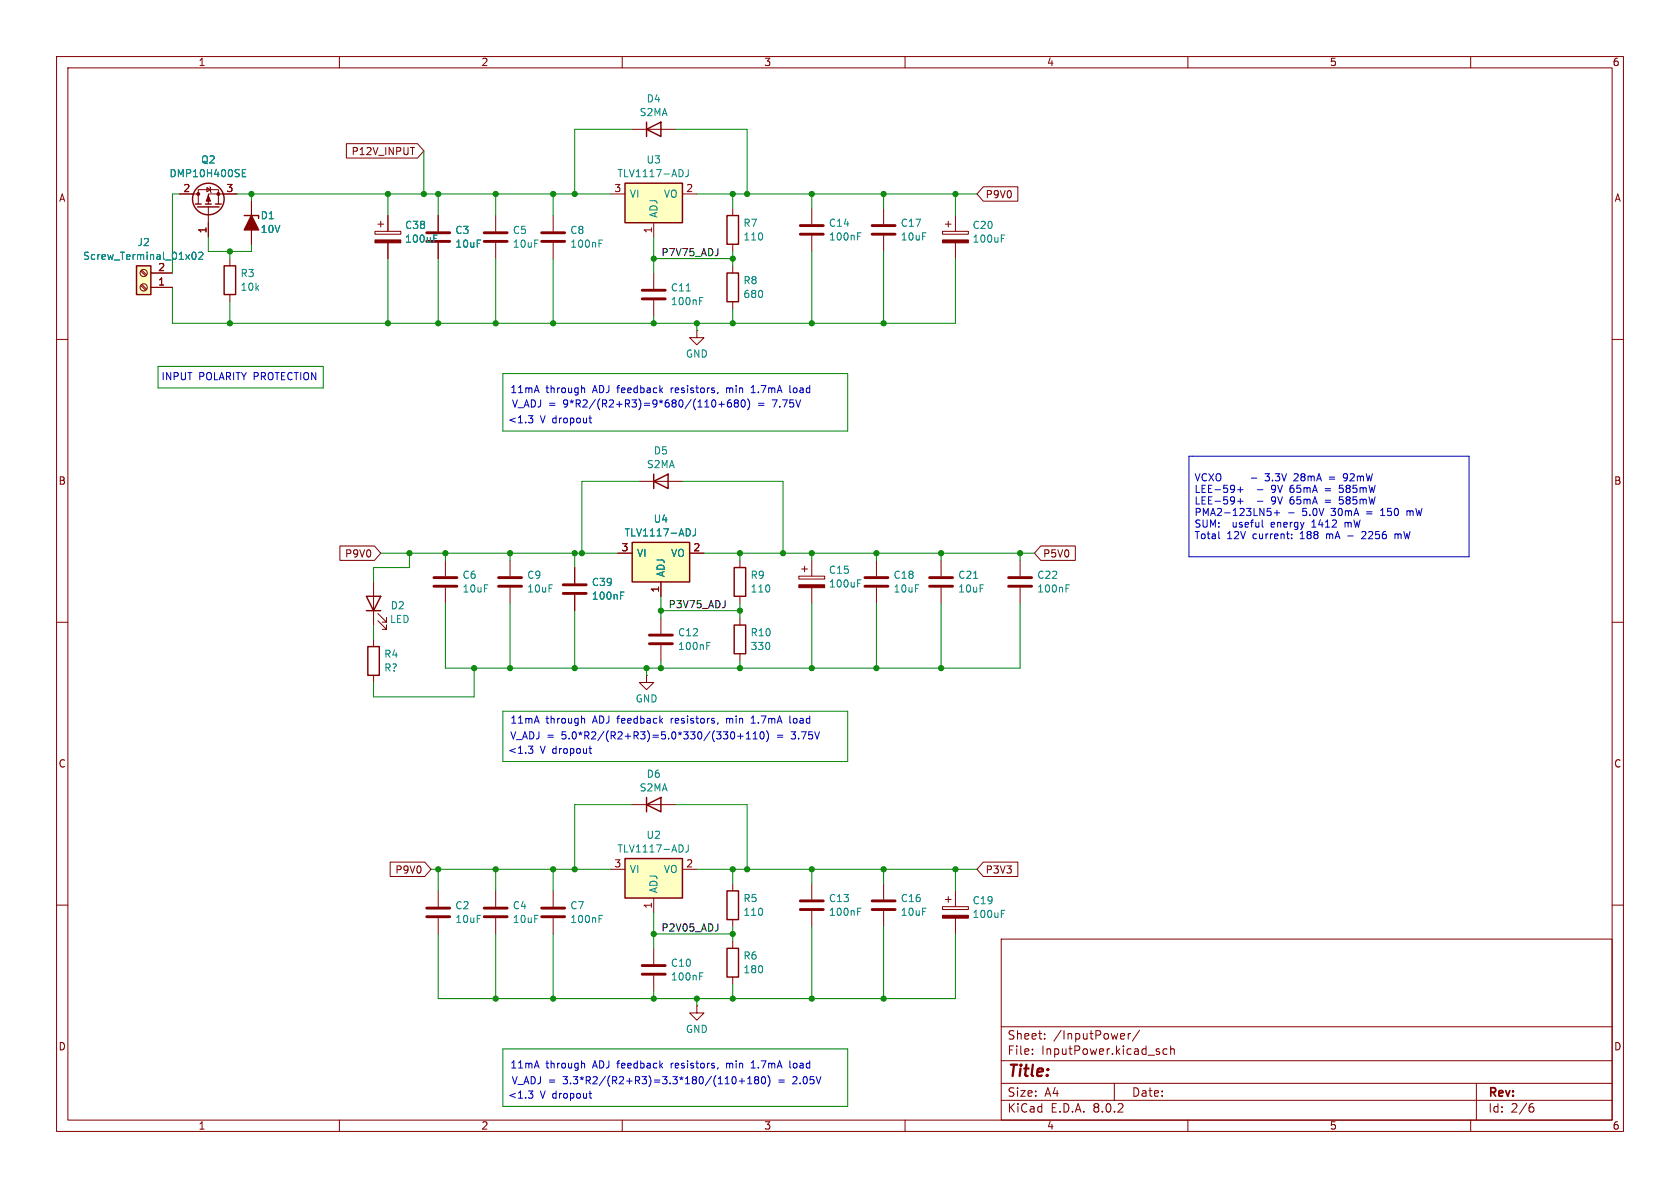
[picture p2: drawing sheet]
<svg xmlns="http://www.w3.org/2000/svg" width="297mm" height="210mm" viewBox="0 0 297 210" stroke-linecap="round" stroke-linejoin="round" font-family="sans-serif">
<g fill="none" stroke="#840000" stroke-width=".18">
<path d="M10 10h277v190h-277zM12 12h273v186h-273zM60 10v2M110 10v2M160 10v2M210 10v2M260 10v2M31.7 34.3h3.4M35.1 36.1v-2.6h3.5v2.6M36.6 33.1l.6 .4-.6 .4zM36.8 36.6v5.3M37.1 33l.1 .1v.8l.1 .1"/>
<path d="M41.9 34.3h-5.1v1.8M44.4 35.6v7.6M77.5 38.1v2.8M10 60h2M77.5 42.9v2.8M123.2 58.4v1.3h1.3l-1.3 1.3-1.3-1.3h1.3M123.2 58.4h.1M285 60h2M10 110h2M114.3 119.4v1.3h1.3l-1.3 1.2-1.3-1.2h1.3M114.3 119.4h.1M285 110h2"/>
<path d="M10 160h2M143.5 156.2v2.8M156.2 156.2v2.8M167.1 159h1M167.6 158.5v1M168.9 157.5v2.8M285 160h2M123.2 177.8v1.3h1.3l-1.3 1.2-1.3-1.2h1.3M123.2 177.8h.1M143.5 161v2.8M156.2 161v2.8M166.6 160.3h4.6v.5h-4.6z"/>
<path d="M168.9 162.3v2.8M177 166h108v32h-108zM60 198v2M110 198v2M160 198v2M177 194.5h108M177 191.5h108M177 187.5h108M177 181.5h108M182.5 186.3v.1M182.5 185.5v.1M184.7 183.6v.1"/>
<path d="M184.7 182.8v.1M197 191.5v3M198.6 182.7l.2 .4-.7 .1M198.7 183.6l-.1 .1M199.5 182.7v1M199.9 182.7l-.3 .1-.1 .2M201.5 182.1l-1.3 2M206.3 185.5l-.4-.1-.3 .3v.4l.1 .2h.6M207 185.5l.2-.1 .3 .1 .1 .9M207 184.9v1.5M210 198v2M260 198v2"/>
<path d="M261 191.5v6.5M270.6 195.7h.3l.3 .3-.1 .5-.5 .1M271 195.1l-.4 .1"/>
</g>
<path d="M75.4 41.1h4.1M75.4 42.7h4.1M141.5 159.3h4M154.2 159.3h4M141.5 160.8h4M154.2 160.8h4" fill="none" stroke="#840000" stroke-width=".51"/>
<path d="M42.8 30.6h.5M43.5 30h-.7v1.2h.7M151.6 161.1h.4M151.6 160.5h.6M177 161.5h.4M177 160.9h.6" fill="none" stroke="#008484" stroke-width=".18"/>
<g fill="#840000" stroke="#840000" stroke-width=".18">
<path d="M166.6 161.8h4.6v.5h-4.6z"/>
<path d="M36.8 34.5l.4 1.1h-.8z"/>
<circle cx="38.6" cy="34.3" r=".25"/>
<circle cx="35.1" cy="34.3" r=".25"/>
</g>
<g fill="none" stroke="#840000" stroke-width=".25">
<path d="M34.5 36.1h1.1M34.9 36.6h3.8M36.3 36.1h1M38.1 36.1h1M43.2 38.1h2.5v.5"/>
<circle cx="36.8" cy="35.2" r="2.79"/>
</g>
<path d="M44.4 38.1l1.3 2.5h-2.5z" fill="#840000" stroke="#840000" stroke-width=".25"/>
<path d="M24.1 47h2.6v5.1h-2.6z" fill="#ffffc2"/>
<path d="M114.3 22.9l2.5-1.3v2.5zM114.3 21.6v2.5M24.1 47h2.6v5.1h-2.6zM39.6 47h2.1v5.1h-2.1zM64.8 105.4h2.5l-1.3 2.6zM64.8 108h2.5M65 114.3h2.1v5.1h-2.1zM128.5 157.5h2.1v5.1h-2.1zM128.5 167.6h2.1v5.1h-2.1z" fill="none" stroke="#840000" stroke-width=".25"/>
<g fill="none" stroke="#840000" stroke-width=".18">
<path d="M66.8 39.6h1M67.3 39.1v1M68.6 38.1v2.8M87.6 38.1v2.8M97.8 38.1v2.8M111.8 22.9h7.6M143.5 36.8v2.8M24.9 47.9l.9 .9M24.9 50.5l.9 .8M25.1 47.8l.8 .8M25.1 50.3l.8 .8M26.7 50.8h3.8"/>
<path d="M26.7 48.3h3.8M40.6 45.7v1.3M40.6 52.1v1.2M66.3 40.9h4.6v.5h-4.6zM68.6 42.9v2.8M87.6 42.9v2.8M97.8 42.9v2.8M143.5 41.7v2.8M78.7 99.1v2.8M66 102.9v7.6M66 113v1.3M66 119.4v1.3"/>
<path d="M66.8 109.7l1.5 1.6v-.8v.8h-.7M66.8 108.5l1.5 1.5v-.8v.8h-.7M78.7 103.9v2.8M87.6 157.5v2.8M97.8 157.5v2.8M129.5 156.2v1.3M87.6 162.3v2.8M97.8 162.3v2.8M129.5 162.6v1.2M129.5 166.4v1.2M129.5 172.7v1.3"/>
<circle cx="25.4" cy="48.3" r=".63"/>
<circle cx="25.4" cy="50.8" r=".63"/>
</g>
<path d="M34.1 44.6h.1a.68 .68 0 0 1 .5 .6 .68 .68 0 0 1-.5 .6 .84 .84 0 0 1-.1-1.2zM35.1 44.7l.5-.1 .3 .3-.8 .9h.8M76.7 42.1h.4M76.7 41.5h.6M105.9 43h.4M105.9 42.4h.6M151.6 41.8h.4M151.6 41.2h.6M105.9 162.4h.4M105.9 161.8h.6" fill="none" stroke="#008484" stroke-width=".18"/>
<path d="M141.5 39.9h4M85.6 41.1h4.1M85.6 42.7h4.1M95.8 41.1h4M95.8 42.7h4M141.5 41.4h4M76.7 102.1h4.1M76.7 103.6h4.1M85.6 160.5h4.1M85.6 162.1h4.1M95.8 160.5h4M95.8 162.1h4" fill="none" stroke="#840000" stroke-width=".51"/>
<path d="M66.3 42.4h4.6v.5h-4.6z" fill="#840000" stroke="#840000" stroke-width=".18"/>
<path d="M110.5 32.4h10.1v7h-10.1z" fill="#ffffc2"/>
<path d="M110.5 32.4h10.1v7h-10.1z" fill="none" stroke="#840000" stroke-width=".25"/>
<path d="M107.9 34.3h2.6M115.6 39.4v2.5M120.6 34.3h2.6M115.6 48.3v2.8M115.6 53.1v2.8M115.6 167.6v2.8M115.6 172.5v2.8" fill="none" stroke="#840000" stroke-width=".18"/>
<path d="M120.6 30.2l.2 .3-.2 .6M121.7 30v.9a.41 .41 0 0 1-.5 .3M121.3 51.4h.7M123.7 53.2h.4M123.7 52.6h.6M123.7 172.6h.4M123.7 172h.6" fill="none" stroke="#008484" stroke-width=".18"/>
<path d="M113.5 51.3h4.1M113.5 52.8h4.1M113.5 170.7h4.1M113.5 172.2h4.1" fill="none" stroke="#840000" stroke-width=".51"/>
<path d="M110.5 151.8h10.1v7h-10.1z" fill="#ffffc2"/>
<path d="M128.5 38.1h2.1v5.1h-2.1zM128.5 48.3h2.1v5h-2.1zM129.8 100.3h2v5.1h-2zM110.5 151.8h10.1v7h-10.1z" fill="none" stroke="#840000" stroke-width=".25"/>
<g fill="none" stroke="#840000" stroke-width=".18">
<path d="M129.5 36.8v1.3M156.2 36.8v2.8M167.1 39.6h1M167.6 39.1v1M168.9 38.1v2.8M129.5 43.2v1.3M129.5 47v1.3M129.5 53.3v1.3M156.2 41.7v2.8M166.6 40.9h4.6v.5h-4.6zM168.9 42.9v2.8M130.8 99.1v1.2"/>
<path d="M143.5 99.1v2.8M154.9 99.1v2.8M166.4 99.1v2.8M180.3 99.1v2.8M130.8 105.4v1.3M141.2 101.9h4.6v.5h-4.6zM141.7 100.6h1M142.2 100.1v1M143.5 103.9v2.8M154.9 103.9v2.8M166.4 103.9v2.8M180.3 103.9v2.8"/>
<path d="M77.5 157.5v2.8M107.9 153.7h2.6M115.6 158.8v2.5M120.6 153.7h2.6M77.5 162.3v2.8"/>
</g>
<path d="M177 42.1h.4M177 41.5h.6M151.6 103.1h.4M151.6 102.5h.6M172.1 102.2h.7M188.5 104h.4M188.5 103.4h.6M120.6 149.5l.2 .4-.2 .5M121.7 149.4v.9a.41 .41 0 0 1-.5 .3" fill="none" stroke="#008484" stroke-width=".18"/>
<path d="M154.2 39.9h4M154.2 41.4h4M152.9 102.1h4.1M152.9 103.6h4.1M164.3 102.1h4.1M164.3 103.6h4.1M178.3 102.1h4.1M178.3 103.6h4.1M75.4 160.5h4.1M75.4 162.1h4.1" fill="none" stroke="#840000" stroke-width=".51"/>
<g fill="#840000" stroke="#840000" stroke-width=".18">
<path d="M141.2 103.4h4.6v.5h-4.6z"/>
<path d="M166.6 42.4h4.6v.5h-4.6z"/>
</g>
<path d="M111.8 95.9h10.1v7h-10.1z" fill="#ffffc2"/>
<path d="M111.8 95.9h10.1v7h-10.1zM115.6 85.1l2.5-1.3v2.6zM115.6 83.8v2.6M129.8 110.5h2v5.1h-2zM114.3 142.2l2.5-1.2v2.5zM114.3 141v2.5" fill="none" stroke="#840000" stroke-width=".25"/>
<g fill="none" stroke="#840000" stroke-width=".18">
<path d="M31.7 34.3h2.6M36.8 39.4v2.5M39.4 34.3h2.5M44.4 35.6v2.5M61.2 25.4h12.6l1.1 1.3-1.1 1.2h-12.6zM68.6 38.1v2.8M72.6 26.1h.7M77.5 38.1v2.8M173.8 33h6.1v2.6h-6.1l-1.1-1.3zM26.7 50.8h3.8M26.7 48.3h3.8M44.4 40.6v2.6"/>
<path d="M68.6 42.9v2.8M77.5 42.9v2.8M60.1 96.5h6.1l1.1 1.3-1.1 1.3h-6.1zM90.2 99.1v2.8M109.2 97.8h2.6M113 85.1h7.6M121.9 97.8h2.6M184 96.5h6.1v2.6h-6.1l-1.1-1.3zM90.2 103.9v2.8M101.6 100.3v2.8M101.6 105.2v2.8M116.8 102.9v2.5"/>
<path d="M116.8 109.2v2.8M116.8 114v2.8M130.8 109.2v1.3M130.8 115.6v1.2M69 152.4h6.1l1.1 1.3-1.1 1.2h-6.1zM111.8 142.2h7.6M173.8 152.4h6.1v2.5h-6.1l-1.1-1.2z"/>
</g>
<path d="M42.8 30.6h.5M43.5 30h-.7v1.2h.7M34.1 44.6h.1a.68 .68 0 0 1 .5 .6 .68 .68 0 0 1-.5 .6 .84 .84 0 0 1-.1-1.2zM35.1 44.7l.5-.1 .3 .3-.8 .9h.8M76.7 42.1h.4M76.7 41.5h.6M121.9 93.7l.1 .3-.1 .6M122.9 93.5v.9a.41 .41 0 0 1-.4 .3M109.7 105.3h.4M109.7 104.7h.6M125 114.2h.4M125 113.6h.6" fill="none" stroke="#008484" stroke-width=".18"/>
<path d="M88.1 102.1h4.1M88.1 103.6h4.1M99.6 103.4h4M99.6 104.9h4M114.8 112.3h4.1M114.8 113.8h4.1" fill="none" stroke="#840000" stroke-width=".51"/>
<g fill="none" stroke="#0000c2" stroke-width=".18">
<path d="M93.4 73.5h.8l-.4 .5 .3 .1 .1 .4-.2 .3h-.4M103 68.6l.4 .2v.6M104.1 73.9h.5M104.3 74.6l.3 .2M125.9 70.8l.2-.1a.68 .68 0 0 1 .5 .6 .68 .68 0 0 1-.5 .7l-.2-.2-.1-.3zM126.9 69.4l-.1 .2M127.1 71.5h1M127.6 71v1M128.5 68.6v.8M128.6 68.6l-.1 .1M129.2 70.7h-.4a.86 .86 0 0 0 0 1.3l.5-.2v-.4l-.2-.2h-.3l-.2 .2M130 71.2l-.2-.2 .2-.3h.4l.1 .2-.2 .3"/>
<path d="M130 71.2l-.2 .3 .1 .3 .1 .2h.3l.2-.3v-.3l-.2-.2M130 71.2h.3M131.1 70.8l.2-.1a.68 .68 0 0 1 .5 .6 .68 .68 0 0 1-.5 .7l-.2-.2-.1-.3zM132.2 70.5a1.46 1.46 0 0 1 0 1.9M132.8 68.5l.4-.4v1.3M132.8 69.4h.7M139.6 68.1v1.1l.2 .2M210.2 80.6h49.5v17.8h-49.5zM215.5 95l.1 .2M218.8 86.6h1M218.8 88.6h1M219.3 86.1v1"/>
<path d="M219.3 88.1v1M221.2 84.5h1M223.2 93.1l.1 .1M223.6 83.7h.8l-.4 .5h.2M223.6 84.9l.6 .1M224.1 89.9h.6M224.2 90.4h.3l.2 .2v.4l-.5 .1M225.3 90.7h.9M225.7 90.2v.9M227.8 90.7h1M228.3 94.4v.2M228.3 95.1v.1"/>
<path d="M229.4 83.8l-.4-.1-.2 .2M229.4 84.3l-.7 .7h.8M231.9 93.2h.7M232 92.2l-.1 .1M234.3 86.4h.9M234.3 86.7h.9M234.3 88.4h.9M234.3 88.8h.9M235 84.3h1M235 84.7h1M236.8 86.9l.4 .2M236.8 89l.4 .1"/>
<path d="M237.4 85.8h-.6v.6l.4-.1M237.4 87.8h-.6v.6l.4-.1M237.8 92.3v.9M238 92.3l-.2 .2M238.2 84.3l-.2 .2h-.3l-.2-.2 .1-.5 .4-.1 .1 .2a.84 .84 0 0 1-.3 1.1h-.2M238.3 94.7h.9M241.4 94.5l-.7 .7h.8M244.1 91.1h.7M244.3 90.1l-.2 .1M246.6 94.4v.8M246.6 94.5l.4-.1 .2 .2M248.7 90.3v.8"/>
<path d="M249.1 90.3l-.4 .1M93.4 131.9h.8l-.4 .5 .3 .1 .1 .4-.2 .3h-.4M103 127l.4 .2v.6M104.1 132.3h.5M104.3 133l.3 .2M126.9 127.8l-.1 .2M127.9 129.4h.8l-.5 .4 .4 .2 .1 .4-.3 .2h-.3M128.5 127v.8M128.6 127l-.1 .1M129.3 129.5l.2-.1a.68 .68 0 0 1 .4 .6 .68 .68 0 0 1-.4 .6l-.2-.1-.1-.4zM130.4 130.1h1M130.9 129.7v.9"/>
<path d="M131.9 130.6h.8M131.9 129.7l.4-.3v1.2M132.8 126.9l.4-.3v1.2M132.8 127.8h.7M133.1 130.6h.8M133.1 129.7l.4-.3v1.2M134.5 129.4h.2a.68 .68 0 0 1 .4 .6 .68 .68 0 0 1-.4 .6 .84 .84 0 0 1-.2-1.2zM135.5 129.2a1.46 1.46 0 0 1 0 1.9M139.6 126.6v1.1l.2 .1M93.4 192.9h.8l-.4 .4 .3 .2 .1 .4-.2 .2h-.4M103 188l.4 .1v.7M104.1 193.3h.5"/>
<path d="M104.3 194l.3 .1M126.9 188.7l-.1 .3M128.2 191.6h.7M128.4 190.5l.2-.2v1.3M128.5 188v.8M128.6 188l-.1 .1M129.5 190.4l.2-.1a.68 .68 0 0 1 .4 .7 .68 .68 0 0 1-.4 .6l-.2-.1-.1-.4zM130.7 191.1h.9M131.2 190.6v1M132.2 191.6h.7M132.2 190.7l.4-.4v1.3M132.8 188.8h.7"/>
<path d="M132.8 187.9l.4-.4v1.3M133.6 190.9l-.2 .2 .1 .4 .1 .1 .4-.1 .1-.2v-.2l-.2-.2M133.6 190.9l-.2-.3 .2-.3h.3l.2 .3-.2 .3M133.6 190.9h.3M134.7 190.4l.2-.1a.68 .68 0 0 1 .5 .7 .68 .68 0 0 1-.5 .6l-.2-.1-.1-.4zM135.8 190.1a1.46 1.46 0 0 1 0 2M139.6 187.5v1.1l.2 .2"/>
</g>
<g fill="none" stroke="#008400" stroke-width=".18">
<path d="M31.7 34.3h-1.2v14M41.9 34.3h66M44.4 34.3v1.3M68.6 34.3v3.8M74.9 26.7v7.6M77.5 34.3v3.8M87.6 34.3v3.8M97.8 34.3v3.8M111.8 22.9h-10.2v11.4M119.4 22.9h12.7v11.4M123.2 34.3h49.5M129.5 34.3v2.5"/>
<path d="M143.5 34.3v2.5M156.2 34.3v2.5M168.9 34.3v3.8M36.8 41.9v2.6h7.6v-1.3M40.6 44.5v1.2M40.6 53.3v3.9M68.6 45.7v11.5M77.5 45.7v11.5M87.6 45.7v11.5M97.8 45.7v11.5M115.6 41.9v6.4M115.6 55.9v1.3"/>
<path d="M115.6 45.7h13.9M123.2 57.2v1.2M129.5 44.5v2.5M129.5 54.6v2.6M143.5 44.5v12.7M156.2 44.5v12.7M168.9 45.7v11.5h-138.4v-6.4M27.9 64.8h29.2v3.8h-29.2zM88.9 66h61v10.2h-61zM67.3 97.8h41.9M72.4 97.8v2.5h-6.4v2.6M78.7 97.8v1.3"/>
<path d="M90.2 97.8v1.3M101.6 97.8v2.5M113 85.1h-10.1v12.7M120.6 85.1h17.8v12.7M124.5 97.8h58.4M130.8 97.8v1.3M143.5 97.8v1.3M154.9 97.8v1.3M166.4 97.8v1.3M180.3 97.8v1.3M66 110.5v2.5M78.7 106.7v11.4h101.6v-11.4"/>
<path d="M83.8 118.1v5.1h-17.8v-2.5M90.2 106.7v11.4M101.6 108v10.1M114.3 118.1v1.3M116.8 105.4v3.8M116.8 116.8v1.3M116.8 108h14M130.8 106.7v2.5M130.8 116.8v1.3M143.5 106.7v11.4M154.9 106.7v11.4M166.4 106.7v11.4"/>
<path d="M88.9 125.7h61v8.9h-61zM76.2 153.7h31.7M77.5 153.7v3.8M87.6 153.7v3.8M97.8 153.7v3.8M111.8 142.2h-10.2v11.5M119.4 142.2h12.7v11.5M123.2 153.7h49.5M129.5 153.7v2.5M143.5 153.7v2.5M156.2 153.7v2.5M168.9 153.7v3.8"/>
<path d="M77.5 165.1v11.4h91.4v-11.4M87.6 165.1v11.4M97.8 165.1v11.4M115.6 165.1h13.9M115.6 161.3v6.3M115.6 175.3v1.2M123.2 176.5v1.3M129.5 163.8v2.6M129.5 174v2.5M143.5 163.8v12.7M156.2 163.8v12.7M88.9 185.4h61v10.2h-61z"/>
</g>
<g fill="#008400" stroke="#008400" stroke-width=".18">
<circle cx="101.6" cy="118.1" r=".46"/>
<circle cx="90.2" cy="118.1" r=".46"/>
<circle cx="114.3" cy="118.1" r=".46"/>
<circle cx="116.8" cy="118.1" r=".46"/>
<circle cx="83.8" cy="118.1" r=".46"/>
<circle cx="116.8" cy="108" r=".46"/>
<circle cx="68.6" cy="34.3" r=".46"/>
<circle cx="44.4" cy="34.3" r=".46"/>
<circle cx="40.6" cy="44.5" r=".46"/>
<circle cx="40.6" cy="57.2" r=".46"/>
<circle cx="68.6" cy="57.2" r=".46"/>
<circle cx="77.5" cy="57.2" r=".46"/>
<circle cx="74.9" cy="34.3" r=".46"/>
<circle cx="77.5" cy="34.3" r=".46"/>
<circle cx="156.2" cy="153.7" r=".46"/>
<circle cx="143.5" cy="153.7" r=".46"/>
<circle cx="115.6" cy="176.5" r=".46"/>
<circle cx="123.2" cy="176.5" r=".46"/>
<circle cx="129.5" cy="165.1" r=".46"/>
<circle cx="129.5" cy="176.5" r=".46"/>
<circle cx="132.1" cy="153.7" r=".46"/>
<circle cx="143.5" cy="176.5" r=".46"/>
<circle cx="156.2" cy="176.5" r=".46"/>
<circle cx="168.9" cy="153.7" r=".46"/>
<circle cx="130.8" cy="97.8" r=".46"/>
<circle cx="97.8" cy="57.2" r=".46"/>
<circle cx="87.6" cy="57.2" r=".46"/>
<circle cx="90.2" cy="97.8" r=".46"/>
<circle cx="78.7" cy="97.8" r=".46"/>
<circle cx="72.4" cy="97.8" r=".46"/>
<circle cx="101.6" cy="97.8" r=".46"/>
<circle cx="102.9" cy="97.8" r=".46"/>
<circle cx="87.6" cy="153.7" r=".46"/>
<circle cx="97.8" cy="153.7" r=".46"/>
<circle cx="101.6" cy="153.7" r=".46"/>
<circle cx="115.6" cy="165.1" r=".46"/>
<circle cx="97.8" cy="176.5" r=".46"/>
<circle cx="87.6" cy="176.5" r=".46"/>
<circle cx="77.5" cy="153.7" r=".46"/>
<circle cx="115.6" cy="45.7" r=".46"/>
<circle cx="129.5" cy="57.2" r=".46"/>
<circle cx="129.5" cy="45.7" r=".46"/>
<circle cx="129.5" cy="34.3" r=".46"/>
<circle cx="132.1" cy="34.3" r=".46"/>
<circle cx="143.5" cy="34.3" r=".46"/>
<circle cx="138.4" cy="97.8" r=".46"/>
<circle cx="143.5" cy="57.2" r=".46"/>
<circle cx="156.2" cy="34.3" r=".46"/>
<circle cx="168.9" cy="34.3" r=".46"/>
<circle cx="143.5" cy="118.1" r=".46"/>
<circle cx="130.8" cy="118.1" r=".46"/>
<circle cx="130.8" cy="108" r=".46"/>
<circle cx="154.9" cy="118.1" r=".46"/>
<circle cx="166.4" cy="118.1" r=".46"/>
<circle cx="129.5" cy="153.7" r=".46"/>
<circle cx="115.6" cy="57.2" r=".46"/>
<circle cx="101.6" cy="34.3" r=".46"/>
<circle cx="97.8" cy="34.3" r=".46"/>
<circle cx="123.2" cy="57.2" r=".46"/>
<circle cx="87.6" cy="34.3" r=".46"/>
<circle cx="166.4" cy="97.8" r=".46"/>
<circle cx="154.9" cy="97.8" r=".46"/>
<circle cx="143.5" cy="97.8" r=".46"/>
<circle cx="156.2" cy="57.2" r=".46"/>
<circle cx="180.3" cy="97.8" r=".46"/>
</g>
<text font-size="2.8" fill="#840000" x="178" y="190.9">Title:</text>
<g font-size="2.1" fill="#840000">
<text x="178" y="184">Sheet:</text>
<text x="186.2" y="184">/InputPower/</text>
<text x="178" y="186.7">File:</text>
<text x="184.1" y="186.7">InputPower.kicad_sch</text>
<text x="178" y="196.9">KiCad</text>
<text x="178" y="194.1">Size:</text>
<text x="184.7" y="194.1">A4</text>
<text x="185.7" y="196.9">E.D.A.</text>
<text x="193.3" y="196.9">8.0.2</text>
<text x="200" y="194.1">Date:</text>
<text x="263" y="194.3">Rev:</text>
<text x="263" y="196.9">Id:</text>
<text x="267.1" y="196.9">2/6</text>
</g>
<g font-size="1.8" fill="#840000">
<text x="35" y="11.9">1</text>
<text x="85" y="11.9">2</text>
<text x="135" y="11.9">3</text>
<text x="185" y="11.9">4</text>
<text x="235" y="11.9">5</text>
<text x="285" y="11.9">6</text>
<text x="62" y="27.6">P12V_INPUT</text>
<text x="10.3" y="35.9">A</text>
<text x="32.3" y="34">2</text>
<text x="39.9" y="34">3</text>
<text x="108.5" y="34">3</text>
<text x="121.2" y="34">2</text>
<text x="174.1" y="35.2">P9V0</text>
<text x="285.3" y="35.9">A</text>
<text x="36.6" y="41.3" transform="rotate(-90 36.6 41.3)">1</text>
<text x="115.3" y="41.3" transform="rotate(-90 115.3 41.3)">1</text>
<text x="27.9" y="50.5">1</text>
<text x="27.9" y="48">2</text>
<text x="10.3" y="85.9">B</text>
<text x="285.3" y="85.9">B</text>
<text x="60.9" y="98.7">P9V0</text>
<text x="109.8" y="97.5">3</text>
<text x="122.5" y="97.5">2</text>
<text x="184.3" y="98.7">P5V0</text>
<text x="116.6" y="104.8" transform="rotate(-90 116.6 104.8)">1</text>
<text x="10.3" y="135.9">C</text>
<text x="285.3" y="135.9">C</text>
<text x="69.8" y="154.6">P9V0</text>
<text x="108.5" y="153.4">3</text>
<text x="121.2" y="153.4">2</text>
<text x="174.1" y="154.6">P3V3</text>
<text x="115.3" y="160.7" transform="rotate(-90 115.3 160.7)">1</text>
<text x="10.3" y="185.9">D</text>
<text x="285.3" y="185.9">D</text>
<text x="35" y="199.9">1</text>
<text x="85" y="199.9">2</text>
<text x="135" y="199.9">3</text>
<text x="185" y="199.9">4</text>
<text x="235" y="199.9">5</text>
<text x="285" y="199.9">6</text>
</g>
<g font-size="1.8" fill="#008484">
<text x="113" y="20.7">S2MA</text>
<text x="114.2" y="18.3">D4</text>
<text x="35.5" y="29.1">Q2</text>
<text x="114.2" y="29.1">U3</text>
<text x="29.9" y="31.5">DMP10H400SE</text>
<text x="109.1" y="31.5">TLV1117-ADJ</text>
<text x="111.3" y="35.2">VI</text>
<text x="117.3" y="35.2">VO</text>
<text x="46" y="39">D1</text>
<text x="46" y="41.4">10V</text>
<text x="71.5" y="40.7">C38</text>
<text x="80.4" y="41.6">C3</text>
<text x="90.6" y="41.6">C5</text>
<text x="100.7" y="41.6">C8</text>
<text x="116.4" y="38.6" transform="rotate(-90 116.4 38.6)">ADJ</text>
<text x="131.3" y="40.3">R7</text>
<text x="146.4" y="40.3">C14</text>
<text x="159.1" y="40.3">C17</text>
<text x="171.8" y="40.7">C20</text>
<text x="14.6" y="46.1">Screw_Terminal_01x02</text>
<text x="24.2" y="43.7">J2</text>
<text x="71.5" y="43.1">100uF</text>
<text x="80.4" y="44">10uF</text>
<text x="90.6" y="44">10uF</text>
<text x="100.7" y="44">100nF</text>
<text x="131.3" y="42.7">110</text>
<text x="146.4" y="42.7">100nF</text>
<text x="159.1" y="42.7">10uF</text>
<text x="171.8" y="43.1">100uF</text>
<text x="42.4" y="49.2">R3</text>
<text x="42.4" y="51.6">10k</text>
<text x="118.5" y="51.7">C11</text>
<text x="131.3" y="50.5">R8</text>
<text x="131.3" y="52.9">680</text>
<text x="118.5" y="54.1">100nF</text>
<text x="121.2" y="63.4">GND</text>
<text x="114.3" y="83">S2MA</text>
<text x="115.5" y="80.5">D5</text>
<text x="110.3" y="95">TLV1117-ADJ</text>
<text x="115.5" y="92.6">U4</text>
<text x="112.5" y="98.7">VI</text>
<text x="118.5" y="98.7">VO</text>
<text x="146.4" y="101.6">C15</text>
<text x="69" y="107.9">D2</text>
<text x="81.7" y="102.5">C6</text>
<text x="81.7" y="104.9">10uF</text>
<text x="93.1" y="102.5">C9</text>
<text x="93.1" y="104.9">10uF</text>
<text x="104.5" y="106.2">100nF</text>
<text x="104.5" y="103.8">C39</text>
<text x="117.7" y="102.1" transform="rotate(-90 117.7 102.1)">ADJ</text>
<text x="132.6" y="102.5">R9</text>
<text x="132.6" y="104.9">110</text>
<text x="146.4" y="104.1">100uF</text>
<text x="157.9" y="102.5">C18</text>
<text x="157.9" y="104.9">10uF</text>
<text x="169.3" y="102.5">C21</text>
<text x="169.3" y="104.9">10uF</text>
<text x="183.3" y="104.9">100nF</text>
<text x="183.3" y="102.5">C22</text>
<text x="68.8" y="110.3">LED</text>
<text x="119.8" y="112.7">C12</text>
<text x="132.6" y="112.7">R10</text>
<text x="67.8" y="116.5">R4</text>
<text x="67.8" y="118.9">R?</text>
<text x="119.8" y="115.1">100nF</text>
<text x="132.6" y="115.1">330</text>
<text x="112.3" y="124.4">GND</text>
<text x="114.2" y="137.7">D6</text>
<text x="113" y="140.1">S2MA</text>
<text x="114.2" y="148.5">U2</text>
<text x="109.1" y="150.9">TLV1117-ADJ</text>
<text x="111.3" y="154.5">VI</text>
<text x="117.3" y="154.5">VO</text>
<text x="80.4" y="160.9">C2</text>
<text x="90.6" y="160.9">C4</text>
<text x="100.7" y="160.9">C7</text>
<text x="116.4" y="158" transform="rotate(-90 116.4 158)">ADJ</text>
<text x="131.3" y="159.7">R5</text>
<text x="146.4" y="159.7">C13</text>
<text x="159.1" y="159.7">C16</text>
<text x="171.8" y="160.1">C19</text>
<text x="80.4" y="163.4">10uF</text>
<text x="90.6" y="163.4">10uF</text>
<text x="100.7" y="163.4">100nF</text>
<text x="131.3" y="162.1">110</text>
<text x="146.4" y="162.1">100nF</text>
<text x="159.1" y="162.1">10uF</text>
<text x="171.8" y="162.5">100uF</text>
<text x="118.5" y="173.5">100nF</text>
<text x="118.5" y="171.1">C10</text>
<text x="131.3" y="169.8">R6</text>
<text x="131.3" y="172.3">180</text>
<text x="121.2" y="182.8">GND</text>
</g>
<g font-size="1.8">
<text x="116.8" y="45.4">P7V75_ADJ</text>
<text x="118.1" y="107.6">P3V75_ADJ</text>
<text x="116.8" y="164.8">P2V05_ADJ</text>
</g>
<g font-size="1.8" fill="#0000c2">
<text x="28.4" y="67.4">INPUT</text>
<text x="35.1" y="67.4">POLARITY PROTECTION</text>
<text x="90.1" y="69.7">11mA</text>
<text x="96.5" y="69.7">through</text>
<text x="104.9" y="69.7">ADJ feedback</text>
<text x="119.1" y="69.7">resistors,</text>
<text x="129.1" y="69.7">min</text>
<text x="133.7" y="69.7">1.7mA</text>
<text x="140.7" y="69.7">load</text>
<text x="89.7" y="75">&lt;1.3</text>
<text x="90.4" y="72.2">V_ADJ =</text>
<text x="95.5" y="75">V dropout</text>
<text x="99.7" y="72.2">9*R2/(R2+R3)=9*680/(110+680)</text>
<text x="134.3" y="72.2">=</text>
<text x="137" y="72.2">7.75V</text>
<text x="211.1" y="85.3">VCXO</text>
<text x="211.1" y="87.3">LEE-59+</text>
<text x="211.1" y="89.4">LEE-59+</text>
<text x="222.3" y="87.3">-</text>
<text x="222.3" y="89.4">-</text>
<text x="224.6" y="85.3">3.3V</text>
<text x="225" y="87.3">9V</text>
<text x="225" y="89.4">9V</text>
<text x="228.5" y="87.3">65mA</text>
<text x="228.5" y="89.4">65mA</text>
<text x="229.9" y="85.3">28mA</text>
<text x="237.6" y="87.3">585mW</text>
<text x="237.6" y="89.4">585mW</text>
<text x="239" y="85.3">92mW</text>
<text x="211.1" y="91.4">PMA2-123LN5+</text>
<text x="211.1" y="93.5">SUM:</text>
<text x="211.1" y="95.5">Total</text>
<text x="216.9" y="95.5">12V</text>
<text x="218" y="93.5">useful</text>
<text x="221.6" y="95.5">current:</text>
<text x="225" y="93.5">energy</text>
<text x="230.1" y="95.5">188</text>
<text x="230.3" y="91.4">5.0V</text>
<text x="232.4" y="93.5">1412</text>
<text x="234.9" y="95.5">mA</text>
<text x="235.6" y="91.4">30mA</text>
<text x="238.4" y="93.5">mW</text>
<text x="241.6" y="95.5">2256</text>
<text x="242" y="91.4">=</text>
<text x="244.7" y="91.4">150</text>
<text x="247.6" y="95.5">mW</text>
<text x="249.5" y="91.4">mW</text>
<text x="90.1" y="130.9">V_ADJ =</text>
<text x="90.1" y="128.1">11mA</text>
<text x="96.5" y="128.1">through</text>
<text x="99.4" y="130.9">5.0*R2/(R2+R3)=5.0*330/(330+110)</text>
<text x="104.9" y="128.1">ADJ feedback</text>
<text x="119.1" y="128.1">resistors,</text>
<text x="129.1" y="128.1">min</text>
<text x="133.7" y="128.1">1.7mA</text>
<text x="137.6" y="130.9">=</text>
<text x="140.4" y="130.9">3.75V</text>
<text x="140.7" y="128.1">load</text>
<text x="89.7" y="133.5">&lt;1.3</text>
<text x="95.5" y="133.5">V dropout</text>
<text x="90.1" y="189.1">11mA</text>
<text x="90.4" y="191.9">V_ADJ =</text>
<text x="96.5" y="189.1">through</text>
<text x="99.7" y="191.9">3.3*R2/(R2+R3)=3.3*180/(110+180)</text>
<text x="104.9" y="189.1">ADJ feedback</text>
<text x="119.1" y="189.1">resistors,</text>
<text x="129.1" y="189.1">min</text>
<text x="133.7" y="189.1">1.7mA</text>
<text x="137.9" y="191.9">=</text>
<text x="140.6" y="191.9">2.05V</text>
<text x="140.7" y="189.1">load</text>
<text x="89.7" y="194.4">&lt;1.3</text>
<text x="95.5" y="194.4">V dropout</text>
</g>
</svg>
